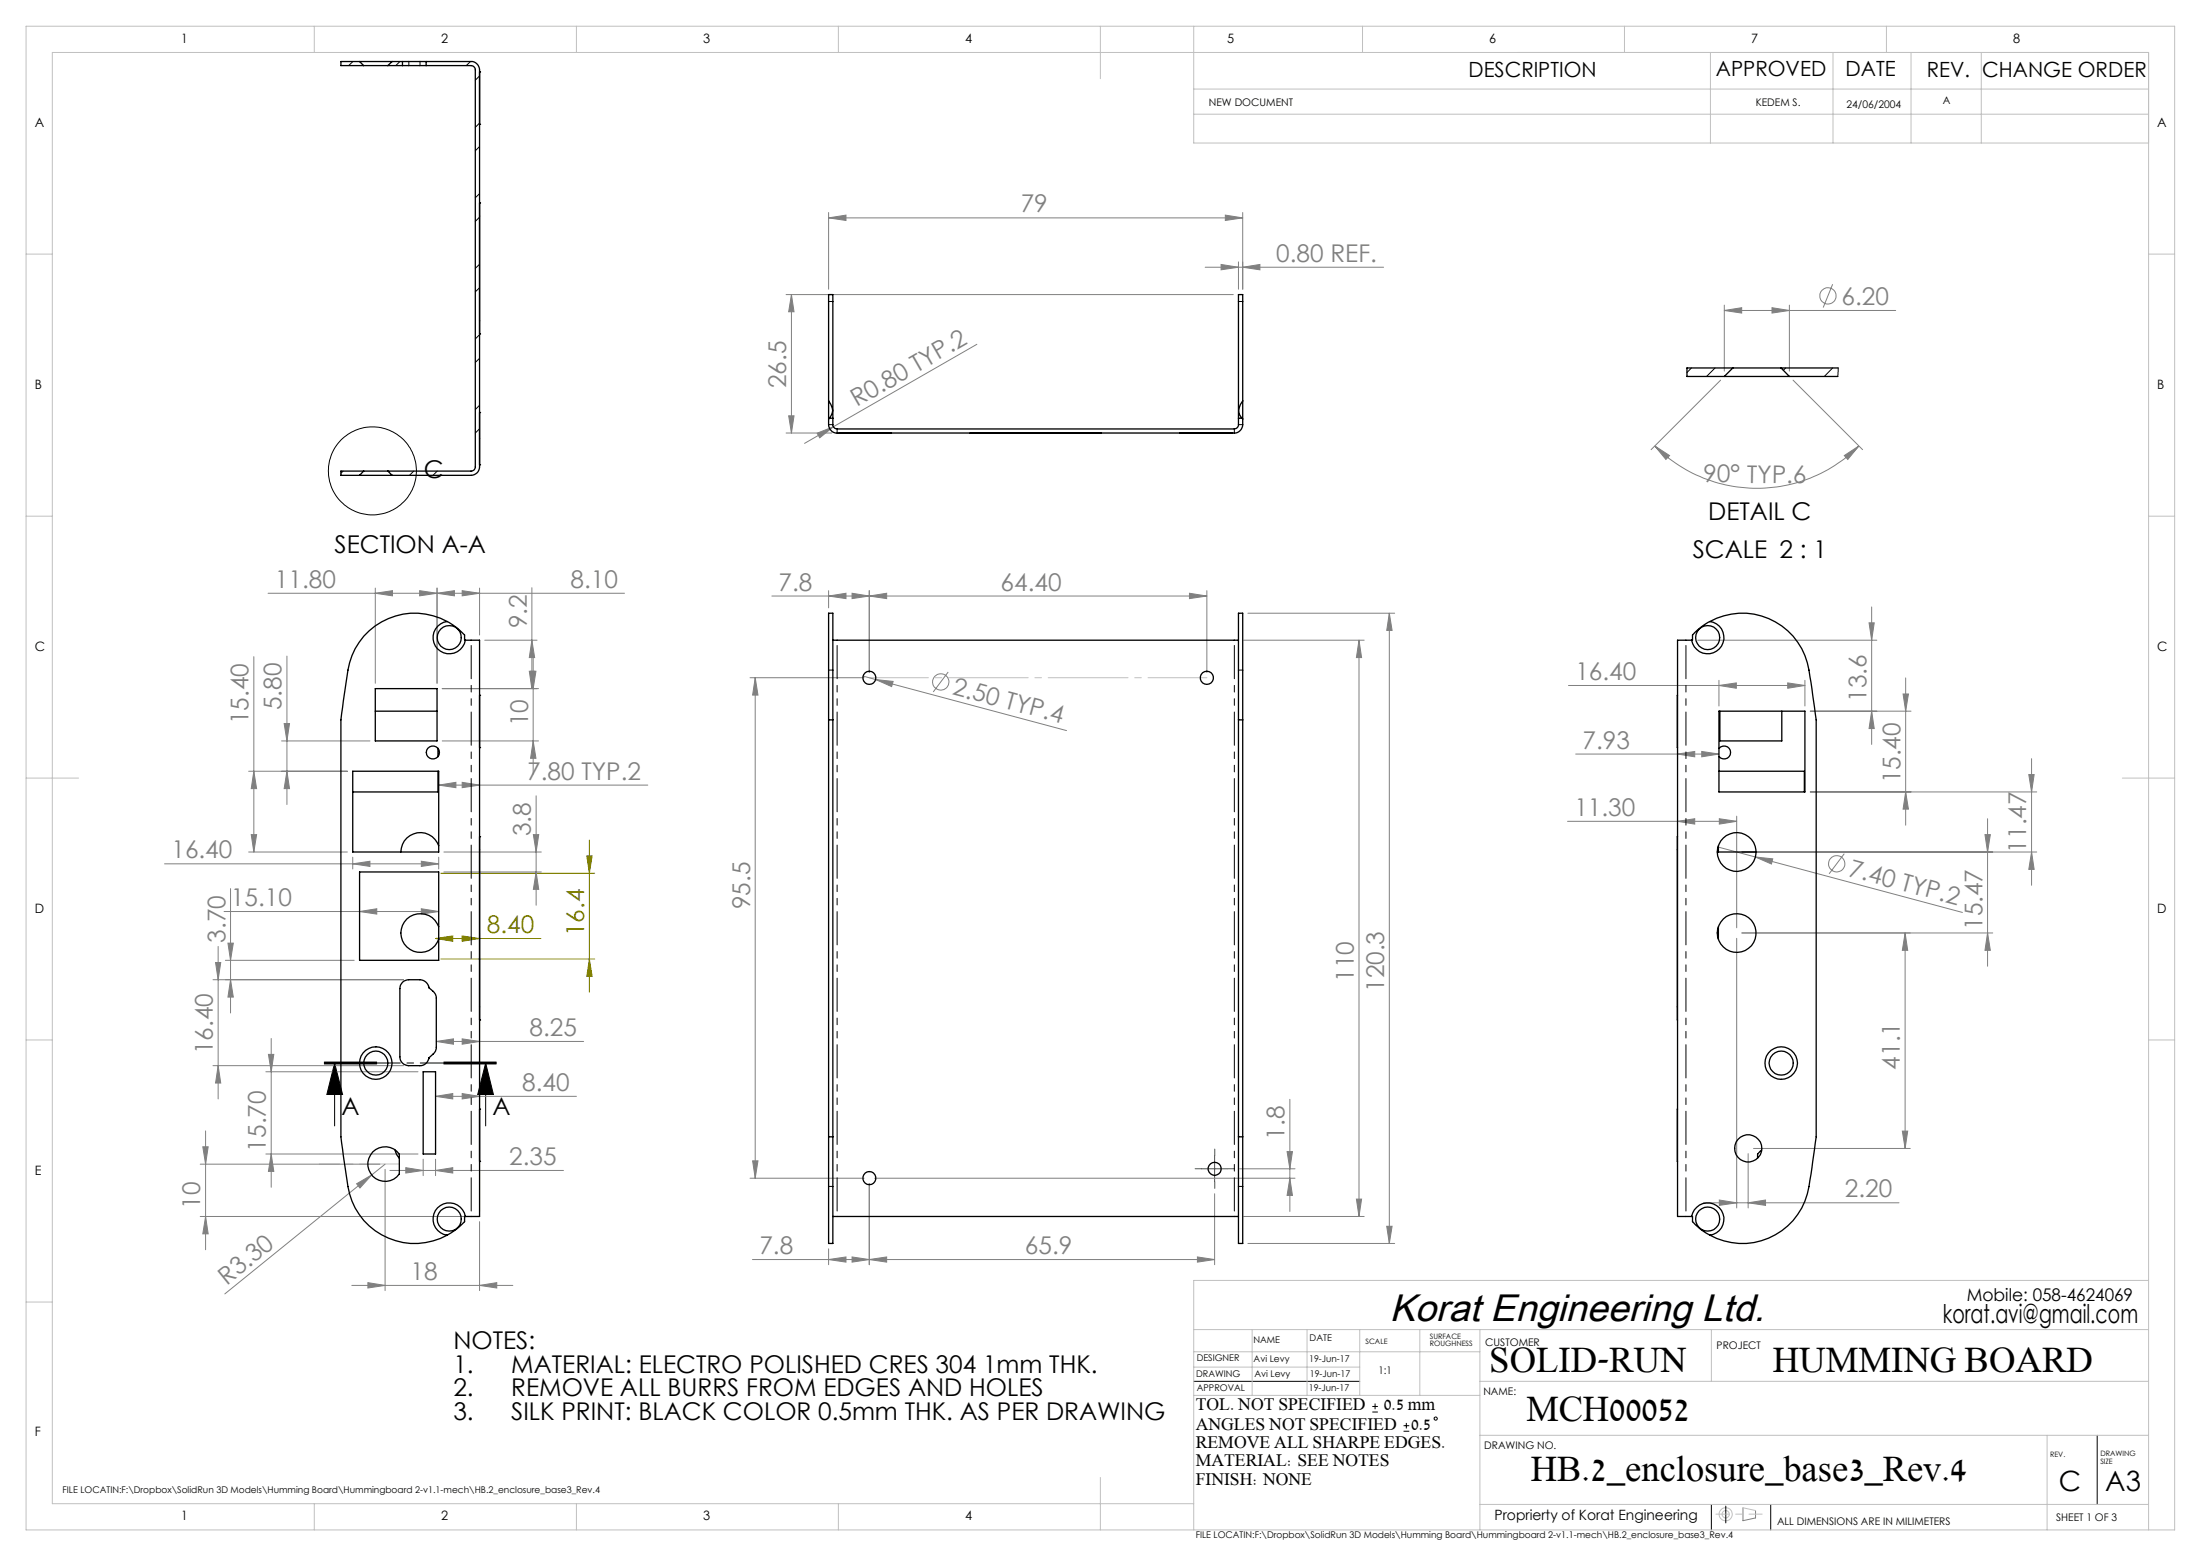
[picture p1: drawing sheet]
<svg xmlns="http://www.w3.org/2000/svg" width="420mm" height="297mm" viewBox="0 0 420 297" stroke-linecap="round" stroke-linejoin="round" font-family="sans-serif">
<g fill="none" stroke="#808080" stroke-width=".19">
<path d="M150 56.2h85.3M151 56.2v26.5M151 56.2l.5 3.3h-1zM158.1 41.6l3.3-.5v1zM158.1 40.6v14.6M158.1 41.6h79M230 51h34M233 50.5l3.3 .5-3.3 .5zM233.8 41.1l3.3 .5-3.3 .5zM236.3 50v5.2M237.1 51l3.3-.5v1zM237.1 40.6v14.6"/>
<path d="M329 59.3l3.4-.6v1.1zM329 58.2v12.6M329 59.3h32.7M338.1 58.7l3.4 .6-3.4 .5zM341.5 58.2v12.6M349.7 54.3l-1.8 4.4M150.5 79.4h1l-.5 3.3zM186.4 65.7l-32.9 18.9M328.3 72.6l-13.2 13.2M342.2 72.6l13.2 13.2M150 82.7h8.7M155.9 82.7l3.1-1.2-2.6 2.1z"/>
<path d="M315.8 85.1l2.8 1.9-.7 .7zM315.8 85.1a27.5 27.5 0 0 0 38.9 0M351.9 87l2.8-1.9-2.1 2.6zM71.6 113.2l3.3-.5v1zM71.6 112.3v18.1M80.1 112.7l3.3 .5-3.3 .5zM83.4 113.2l3.3-.5v1zM83.4 112.3v18.1M88.2 112.7l3.3 .5-3.3 .5zM91.5 112.3v8.9M101.5 112.2v19.2M119.2 113.2h-68"/>
<path d="M147.3 113.8h83M158.1 113.8l3.3-.6v1.1zM158.1 112.7v3.3M162.6 113.2l3.3 .6-3.3 .5zM165.9 113.8l3.3-.6v1.1zM165.9 112.7v15.7M227 113.2l3.3 .6-3.3 .5zM230.3 112.7v15.7M238.1 117h28M265.1 117v120.3M265.1 117l.5 3.3h-1zM356.7 118.9h.9l-.4 3.3z"/>
<path d="M357.2 115.8v26.3M48.4 125.3v37.3M54.2 138.1h1l-.4 3.3zM54.8 125.2v28.4M84.4 131.4h18.4M92.5 122.2h10M101 128.1h1l-.5 3.3zM101.2 128.1h1.1l-.6 3.3zM101.5 122.2l.5 3.3h-1zM101.7 125.1v22.7M143.1 129.4h21.8M144.1 129.4v95.5"/>
<path d="M144.1 129.4l.5 3.3h-1zM164.7 129l2.4 .7M167.1 129.7l3.3 .4-.3 1zM167.1 129.7l36.4 9.7M180.9 128.3l-2.8 3.8M237.3 122.2h23M259.3 122.2v110M259.3 122.2l.5 3.3h-1zM299.3 130.8h45.1M320.1 123.2v21.8M324 122.2h34.1M328 130.8l3.3-.5v1.1z"/>
<path d="M328 129.9v4.9M341.1 130.3l3.3 .5-3.3 .6zM344.4 129.9v4.9M345.4 135.7h19.3M357.2 135.7l.4 3.4h-.9zM363.1 132.5h1.1l-.6 3.2zM363.6 129.4v28.1M47.4 147.2h18.9M47.9 159.3h1.1l-.6 3.3zM48.4 147.2l.6 3.3h-1.1zM53.7 141.4h16.9M54.8 147.2l.4 3.3h-1z"/>
<path d="M83.7 149.9l3.3-.6v1.1zM83.7 149.9h39.9M84.4 141.4h18.4M88.2 149.3l3.3 .6-3.3 .5zM101.7 141.4l.6 3.3h-1.1zM101.8 159.3h1l-.5 3.3zM102.3 151.9v20.9M299.1 156.8h32.3M300.7 143.9h27.3M320.1 156.8l3.3-.5v1zM320.1 143.9l3.3-.5v1.1zM324.7 143.4l3.3 .5-3.3 .6z"/>
<path d="M328.1 156.3l3.3 .5-3.3 .5zM331.4 155.8v21.3M345.4 151.2h43.3M363.6 151.2l.6 3.2h-1.1zM378.8 159.3h1l-.5 3.3zM379.3 156.3v28.1M387.1 147.8h1.1l-.5 3.4zM387.7 144.8v24.2M31.4 164.9h52.3M42.8 174h40.9M44 169.6v23.8M47.4 162.6h18.9"/>
<path d="M67.3 164.9l3.3-.5v1zM67.3 163.6v2.3M68.6 174l3.3-.5v1zM80.4 173.5l3.3 .5-3.3 .5zM80.4 164.4l3.3 .5-3.3 .5zM83.7 163.6v2.3M84.7 162.6h18.6M84.7 166.4h18.6M102.3 166.4l.5 3.4h-1zM327.8 161.7l46.7 12.5M331.4 179.1v51.5M332.4 178.1h47.9"/>
<path d="M332.4 162.6h56.3M335 163.6l3.3 .3-.3 1zM351.9 162.9l-2.9 3.9M363.5 178.1l.5 3.3h-1zM363.5 178.1v41.1M379.3 178.1l.5 3.3h-1zM387.7 162.6l.5 3.3h-1.1zM41.1 183.7h1l-.5 3.3zM41.6 180.7v29.1M43 183.3h24.6M43.5 180h1l-.5 3.3zM44 187l.5 3.3h-1z"/>
<path d="M51.8 198.2v28.4M77 187h-36.4M83.3 198.8l3.2-.5v1zM83.3 198.8h28.1M88.2 198.3l3.3 .5-3.3 .5zM38.7 218.9h1l-.5 3.3zM39.2 215.9v22.6M40.6 203.4h36.4M41.6 203.4l.5 3.3h-1zM50.7 204.6h29.1M51.2 201.3h1l-.4 3.3zM83.1 209.3l3.3-.6v1.1z"/>
<path d="M83.1 209.3h26.9M88.2 208.7l3.3 .6-3.3 .5zM245.6 219.8h1l-.5 3.3zM246.1 209.8v21.4M334.6 219.2h29.9M363 215.9h1l-.5 3.3zM38.2 232.2h50.7M38.2 222.2h34.3M39.2 232.2l.5 3.3h-1zM50.7 220.3h29.1M51.8 220.3l.4 3.3h-1zM68.1 226l2.8-1.7-2.2 2.5z"/>
<path d="M70.9 224.3l-28 22.7M73.5 223.2v23.1M73.5 222.2l-2.6 2.1M74.4 223.4h33.1M77.4 222.9l3.4 .5-3.4 .5zM80.8 221.3v3.1M83.1 223.4l3.3-.5v1zM83.1 221.3v3.1M91.5 233.2v13.1M143.1 224.9h21.8M143.6 221.6h1l-.5 3.3zM158.1 238.4v3"/>
<path d="M162.6 239.9l3.3 .5-3.3 .5zM165.9 225.9v15.5M166.9 224.9h80.2M228.5 239.9l3.3 .5-3.3 .5zM231.8 227.9v13.5M236.5 223.1h10.6M237.3 232.2h23M238.1 237.3h28M246.1 224.9l.5 3.3h-1zM258.8 228.9h1l-.5 3.3zM264.6 234.1h1l-.5 3.2zM325 229.6h37.4"/>
<path d="M328.1 229.1l3.3 .5-3.3 .5zM333.6 229.6l3.3-.5v1zM333.6 220.2v10.4M67.1 245.4h30.8M70.2 244.8l3.3 .6-3.3 .4zM91.5 245.4l3.3-.6v1zM143.6 240.4h88.2M158.1 240.4l3.3-.5v1zM165.9 240.4l3.3-.5v1zM332.6 287.8v2.5l2.4-.6v-1.4"/>
<circle cx="348.8" cy="56.5" r="1.55"/>
<circle cx="179.5" cy="130.2" r="1.56"/>
<circle cx="350.5" cy="164.9" r="1.55"/>
</g>
<g fill="none" stroke="#000" stroke-width=".19">
<path d="M61.9 203.1h10zM61.9 202.9h10M61.9 202.7h10M63.9 202.9l1.5 6h-3zM63.9 202.9v12M84.7 202.9h10M84.7 202.7h10M84.7 203.1h10M92.7 202.9l1.5 6h-3zM92.7 202.9v12M227.8 263.7h31.7M261.9 269.5h1"/>
<path d="M261.9 268.5h1M262.4 267.9v1.1M267.8 273.2h1.1M267.8 272.1h1.1M268.4 271.6v1.1M400.2 274v13.2M326.6 287.2v4.8M329.3 287.5v3.2M337.9 287.2v4.8"/>
<circle cx="71.1" cy="89.9" r="8.4"/>
<circle cx="274" cy="270.8" r=".31"/>
</g>
<g fill="none" stroke="#c0c0c0" stroke-width=".19">
<path d="M5 5h410v287h-410zM60 5v5M110 5v5M160 5v5M210 5v10M227.8 5v22.3h182.2M227.8 17h182.2M260 5v5M310 5v5M326.4 10v17.3M349.8 10v17.3M360 5v5"/>
<path d="M364.7 10v17.3M378.1 10v17.3M227.8 21.8h182.2M5 48.5h5M410 48.5h5M5 98.5h5M410 98.5h5M5 148.5h10M405 148.5h10M5 198.5h5M410 198.5h5M5 248.5h5"/>
<path d="M227.8 253.8h182.2M227.8 258h54.6M238.9 253.8v12.5M249.4 253.8v12.5M259.5 253.8v12.5M270.9 253.8v12.5M282.4 253.8v38.2M326.6 253.8v9.9M410 244.4h-182.2v47.6M227.8 260.9h31.7M227.8 266.3h54.6M282.4 263.7h127.6"/>
<path d="M282.4 274h127.6M390.6 274v18M60 287v5M110 287v5M160 287v5M210 282v10M227.8 287h-217.8v-277h400v282M282.4 287.2h127.6M332.6 287.8l2.4 .5"/>
<circle cx="329.3" cy="289" r="1.24"/>
<circle cx="329.3" cy="289" r=".69"/>
</g>
<path d="M83.1 179.1l3.3-.5v1.1zM83.1 179.1h20.1M84.1 166.7h29.4M88.2 178.6l3.3 .5-3.3 .6zM91.5 178.1v53.1M112 163.4h1l-.5 3.3zM112.5 160.3v29.1M84.1 183.1h29.4M112.5 183.1l.5 3.3h-1z" fill="none" stroke="#808000" stroke-width=".19"/>
<path d="M94.7 202.9h-32.8" fill="none" stroke="#000" stroke-width=".19" stroke-dasharray="6.3 1.3 1.3 1.3" stroke-dashoffset="2"/>
<path d="M229.3 223.1h-1.2M231.8 220.6v-1.3M231.8 225.6v1.2M234.3 223.1h1.3" fill="none" stroke="#009d4f" stroke-width=".19" stroke-dasharray="15.2 1.3 1.3 1.3"/>
<path d="M229.3 223.1h5M231.8 220.6v5" fill="none" stroke="#009d4f" stroke-width=".19"/>
<path d="M327.4 289h8.9" fill="none" stroke="#c0c0c0" stroke-width=".19" stroke-dasharray="15.2 1.3 1.3 1.3" stroke-dashoffset="12.7"/>
<path d="M76.2 222.2h-15.3" fill="none" stroke="#c0c0c0" stroke-width=".19" stroke-dasharray="15.2 1.3 1.3 1.3" stroke-dashoffset="7.7"/>
<path d="M165.9 129.4h64.4" fill="none" stroke="#c0c0c0" stroke-width=".19" stroke-dasharray="15.2 1.3 1.3 1.3" stroke-dashoffset="4"/>
<path d="M92.7 202.9l1.5 6h-3zM63.9 202.9l1.5 6h-3z" fill="#000"/>
<g fill="#808000">
<path d="M88.2 178.6l3.3 .5-3.3 .6zM83.1 179.1l3.3-.5v1.1z"/>
<path d="M112.5 183.1l.5 3.3h-1zM112 163.4h1l-.5 3.3z"/>
</g>
<g fill="#808080">
<path d="M155.9 82.7l3.1-1.2-2.6 2.1z"/>
<path d="M68.1 226l2.8-1.7-2.2 2.5z"/>
<path d="M167.1 129.7l3.3 .4-.3 1z"/>
<path d="M335 163.6l3.3 .3-.3 1z"/>
<path d="M237.1 51l3.3-.5v1zM233 50.5l3.3 .5-3.3 .5zM341.1 130.3l3.3 .5-3.3 .6zM328 130.8l3.3-.5v1.1zM328.1 156.3l3.3 .5-3.3 .5zM320.1 156.8l3.3-.5v1z"/>
<path d="M162.6 239.9l3.3 .5-3.3 .5zM158.1 240.4l3.3-.5v1zM162.6 113.2l3.3 .6-3.3 .5zM158.1 113.8l3.3-.6v1.1zM333.6 229.6l3.3-.5v1zM328.1 229.1l3.3 .5-3.3 .5z"/>
<path d="M165.9 240.4l3.3-.5v1zM228.5 239.9l3.3 .5-3.3 .5zM165.9 113.8l3.3-.6v1.1zM227 113.2l3.3 .6-3.3 .5z"/>
<path d="M329 59.3l3.4-.6v1.1zM338.1 58.7l3.4 .6-3.4 .5z"/>
<path d="M83.3 198.8l3.2-.5v1zM88.2 198.3l3.3 .5-3.3 .5zM83.7 149.9l3.3-.6v1.1zM88.2 149.3l3.3 .6-3.3 .5z"/>
<path d="M68.6 174l3.3-.5v1zM80.4 173.5l3.3 .5-3.3 .5zM77.4 222.9l3.4 .5-3.4 .5zM83.1 223.4l3.3-.5v1z"/>
<path d="M80.1 112.7l3.3 .5-3.3 .5zM71.6 113.2l3.3-.5v1z"/>
<path d="M88.2 208.7l3.3 .6-3.3 .5zM83.1 209.3l3.3-.6v1.1zM91.5 245.4l3.3-.6v1zM70.2 244.8l3.3 .6-3.3 .4z"/>
<path d="M233.8 41.1l3.3 .5-3.3 .5zM158.1 41.6l3.3-.5v1zM80.4 164.4l3.3 .5-3.3 .5zM67.3 164.9l3.3-.5v1zM88.2 112.7l3.3 .5-3.3 .5zM83.4 113.2l3.3-.5v1z"/>
<path d="M246.1 224.9l.5 3.3h-1zM245.6 219.8h1l-.5 3.3zM363 215.9h1l-.5 3.3zM363.5 178.1l.5 3.3h-1z"/>
<path d="M356.7 118.9h.9l-.4 3.3zM357.2 135.7l.4 3.4h-.9zM363.1 132.5h1.1l-.6 3.2zM363.6 151.2l.6 3.2h-1.1zM387.1 147.8h1.1l-.5 3.4zM387.7 162.6l.5 3.3h-1.1zM378.8 159.3h1l-.5 3.3zM379.3 178.1l.5 3.3h-1zM101.5 122.2l.5 3.3h-1zM101 128.1h1l-.5 3.3zM102.3 166.4l.5 3.4h-1zM101.8 159.3h1l-.5 3.3z"/>
<path d="M151 56.2l.5 3.3h-1zM150.5 79.4h1l-.5 3.3zM259.3 122.2l.5 3.3h-1zM258.8 228.9h1l-.5 3.3zM144.1 129.4l.5 3.3h-1zM143.6 221.6h1l-.5 3.3zM265.1 117l.5 3.3h-1zM264.6 234.1h1l-.5 3.2zM38.7 218.9h1l-.5 3.3zM39.2 232.2l.5 3.3h-1z"/>
<path d="M101.2 128.1h1.1l-.6 3.3zM101.7 141.4l.6 3.3h-1.1z"/>
<path d="M54.2 138.1h1l-.4 3.3zM54.8 147.2l.4 3.3h-1zM48.4 147.2l.6 3.3h-1.1zM47.9 159.3h1.1l-.6 3.3zM43.5 180h1l-.5 3.3zM44 187l.5 3.3h-1zM51.2 201.3h1l-.4 3.3zM51.8 220.3l.4 3.3h-1z"/>
<path d="M41.1 183.7h1l-.5 3.3zM41.6 203.4l.5 3.3h-1z"/>
<path d="M315.8 85.1l2.8 1.9-.7 .7zM351.9 87l2.8-1.9-2.1 2.6z"/>
<path d="M320.1 143.9l3.3-.5v1.1zM324.7 143.4l3.3 .5-3.3 .6z"/>
</g>
<g fill="none" stroke="#000" stroke-width=".25">
<path d="M68.6 11.7h6.2M68.6 11.7h-3.5v.8h4.3M68.6 11.7l.8 .8M69.4 12.5h4.6M74 12.5h2.8M74.8 11.7h2M74.8 11.7l-.8 .8M76.8 12.5h4.5M76.8 11.7h4.5M76.8 11.7v.8M81.3 11.7h8.6a1.63 1.63 0 0 1 1.6 1.6v75.8a1.63 1.63 0 0 1-1.6 1.6h-15.1M81.3 12.5h8.6a.85 .85 0 0 1 .8 .8v75.8a.78 .78 0 0 1-.8 .8h-15.9"/>
<path d="M81.3 11.7v.8M91.5 13.7h.1M91.5 13.7v10M91.5 23.7h.1M91.5 38.7h.1M91.5 38.7v2.5M91.5 78.7h.1M91.5 61.2v2.5M91.5 63.7h.1M91.5 78.7v10M158.1 76.5a2.3 2.3 0 0 1 .2 3.3M158.1 76.5v-20.3h.8v23.6"/>
<path d="M158.1 76.5v3.5M158.1 80a2.42 2.42 0 0 0 .5 2.2l.8 .5h76.1a1.63 1.63 0 0 0 1.6-1.6v-1.1M158.3 79.8l-.2 .2M158.3 79.8h.6M158.9 79.8v1.3a.85 .85 0 0 0 .8 .8h75.8a.85 .85 0 0 0 .8-.8v-1.3M237 79.8l.1 .2M237.1 76.5a2.35 2.35 0 0 0-.1 3.3h-.7M237.1 76.5v-20.3h-.8v23.6M237.1 76.5v3.5M329 71.9h12.5M330.7 70.2h9.2M330.7 70.2h-8.8v1.7h7.1"/>
<path d="M330.7 70.2l-1.7 1.7M339.9 70.2l1.6 1.7M339.9 70.2h10.9M341.5 71.9h9.2M68.6 90.7h6.2M69.4 89.9h4.6M69.4 89.9h-4.3v.8h3.5M69.4 89.9l-.8 .8M74 89.9l.8 .8M91.5 88.7h.1M160.1 82.7h10M160.1 82.7h.1"/>
<path d="M170.1 82.7h.1M185.1 82.7h2.5M185.1 82.7h.1M207.6 82.7h2.5M210.1 82.7h.1M225.1 82.7h10M225.1 82.7h.1M235.1 82.7h.1M85.3 118.6a10.4 10.4 0 0 1 3.4 2.8v.8h.1M85.3 118.6a3.1 3.1 0 0 0-2.7 3.2 3.1 3.1 0 0 0 2.9 3 3.1 3.1 0 0 0 3.3-2.6M85.3 118.6a13 13 0 0 0-19.1 10.5l-1.1 8.3v79.6l.9 7.1a14.2 14.2 0 0 0 4.4 9.9 12.8 12.8 0 0 0 14.9 1.8M326.3 118.6a9.4 9.4 0 0 0-3.3 2.8v.8h-.2"/>
<path d="M326.3 118.6a3.1 3.1 0 0 1 2.6 3.2 3.1 3.1 0 0 1-2.9 3 3.1 3.1 0 0 1-3.2-2.6M326.3 118.6a12.9 12.9 0 0 1 19.1 10.5l1.2 8.3v79.6l-1 7.1a15.7 15.7 0 0 1-3.4 8.9 12.8 12.8 0 0 1-15.9 2.8M71.6 135.7h11.8M71.6 131.4h11.8v10h-11.8zM88.8 122.2h2.7v110h-2.7M91.5 132.7h.1M91.5 132.7v10M158.1 137.4v-20.4h.8v20.4M158.1 137.4v79.6M158.1 137.4h.8M158.9 122.2h77.4M158.9 137.4v79.6"/>
<path d="M236.3 137.4v-20.4h.8v20.4M236.3 137.4v79.6M236.3 137.4h.8M237.1 137.4v79.6M320.1 132.7v10M322.8 122.2h-2.7v110h2.7M328 135.7h16.4v15.5h-16.4zM328.2 135.7v5.7h11.8v-5.7M67.3 147.2h16.4v15.4h-16.4zM83.6 147.2v4h-16.3M83.6 142.8v1.6M91.5 142.7h.1"/>
<path d="M91.5 159.7h.1M91.5 159.7v2.5M320.1 159.7v35M328 142.8a1.25 1.25 0 0 1 1.8-.1 1.25 1.25 0 0 1 0 1.8 1.25 1.25 0 0 1-1.8-.1M328 147.2h16.3v4M68.6 166.4h15.1v16.9h-15.1zM83.7 161.4a3.7 3.7 0 0 0-4.1-2.4 3.7 3.7 0 0 0-3.1 3.6M83.7 176.9a3.7 3.7 0 0 0-5.7-1.8 3.7 3.7 0 0 0 0 6 3.7 3.7 0 0 0 5.7-1.8M327.9 161.4v1.2h7.2M327.9 176.9v2.4M76.8 187.5l.9-.5h2.4a1.87 1.87 0 0 1 1.8 1.6l.8 .6a1.63 1.63 0 0 1 .6 1.3v9.4a1.51 1.51 0 0 1-.6 1.3l-.8 .7a1.83 1.83 0 0 1-1.8 1.5h-2.1a1.69 1.69 0 0 1-1.7-1.7v-13a1.53 1.53 0 0 1 .5-1.2zM91.5 192.2v2.5"/>
<path d="M91.5 194.7h.1M71.1 219.9a3.3 3.3 0 0 1 5.1 .4v3.8a3.3 3.3 0 0 1-4.8 .6 3.3 3.3 0 0 1-.3-4.8zM75.4 219.5l.3 .9 .5 .7M80.8 204.6h2.3v15.7h-2.3zM91.5 211.7h.1M91.5 211.7v10M158.1 217v20.3h.8v-20.3M158.1 217h.8M236.3 217v20.3h.8v-20.3M236.3 217h.8M320.1 211.7v10M336.2 219.5l-.8 .8v.8"/>
<path d="M88.8 232.2h-.1v1l-1.5 1.4-1.9 1.2M88.8 232.2a3.1 3.1 0 0 0-3.3-2.6 3.1 3.1 0 0 0-2.9 3 3.1 3.1 0 0 0 2.7 3.2M91.5 221.7h.1M158.9 232.2h77.4M322.8 232.2l.2 .1a1.76 1.76 0 0 0 1 1.9l2.3 1.6M322.8 232.2a3.1 3.1 0 0 1 3.2-2.6 3.1 3.1 0 0 1 2.9 3 3.1 3.1 0 0 1-2.6 3.2"/>
<circle cx="85.7" cy="121.7" r="2.29"/>
<circle cx="165.9" cy="129.4" r="1.24"/>
<circle cx="230.3" cy="129.4" r="1.25"/>
<circle cx="325.9" cy="121.7" r="2.29"/>
<circle cx="82.6" cy="143.6" r="1.24"/>
<circle cx="331.4" cy="162.6" r="3.7"/>
<circle cx="331.4" cy="178.1" r="3.7"/>
<circle cx="71.7" cy="202.9" r="3.1"/>
<circle cx="71.7" cy="202.9" r="2.3"/>
<circle cx="333.6" cy="219.2" r="2.59"/>
<circle cx="339.9" cy="202.9" r="3.1"/>
<circle cx="339.9" cy="202.9" r="2.3"/>
<circle cx="85.7" cy="232.7" r="2.29"/>
<circle cx="165.9" cy="224.9" r="1.24"/>
<circle cx="231.8" cy="223.1" r="1.24"/>
<circle cx="325.9" cy="232.7" r="2.29"/>
</g>
<g fill="none" stroke="#000" stroke-width=".19" stroke-dasharray="6.3 1.3 1.3 1.3 1.3 1.3">
<path d="M78 12.5v-.8M80.2 12.5v-.8M91.5 41.2h.1M158.9 57.5h-.8M236.3 57.5h.8M91.5 61.2h.1M158.9 81.1h-.8M159.7 81.9v.8M187.6 82.7h.1M207.6 82.7h.1M235.5 81.9v.8M236.3 81.1h.8"/>
<path d="M158.9 127.9h-.8M236.3 127.9h.8M91.5 162.2h.1M320.1 162.2h.1M91.5 192.2h.1M320.1 192.2h.1M158.9 226.5h-.8M236.3 226.5h.8"/>
</g>
<path d="M89.9 122.2v110M235.5 122.2v110M159.7 232.2v-110M321.7 232.2v-110" fill="none" stroke="#000" stroke-width=".19" stroke-dasharray="6.3 1.3 1.3 1.3 1.3 1.3" stroke-dashoffset="-1"/>
<g fill="none" stroke="#000" stroke-width=".19">
<path d="M67.3 11.7l-.8 .8M76.3 11.7l-.8 .8M89.8 11.7l-.8 .8M91.5 14.5l-.8 .8M91.5 23.5l-.8 .8M91.5 37l-.8 .7M91.5 28l-.8 .8M91.5 50.4l-.8 .8M91.5 41.4l-.8 .9M91.5 54.9l-.8 .8M91.5 63.9l-.8 .8M91.5 77.4l-.8 .8"/>
<path d="M91.5 68.4l-.8 .8M322.8 70.2l-.9 .9M327.3 70.2l-1.7 1.7M340.7 70.2l-.4 .5M349.7 70.2l-1.6 1.7M350.8 70.2l-.1 1.7M65.5 89.9l-.4 .4M79 89.9l-.9 .8M83.4 89.9l-.8 .8M91.5 81.8l-.8 .9"/>
</g>
<text font-size="7.3" x="265.2" y="252.2">Korat Engineering Ltd.</text>
<g font-size="7.1">
<text x="284.2" y="261.9">SOLID-RUN</text>
<text x="338.3" y="261.9">HUMMING BOARD</text>
<text x="291.3" y="271.2">MCH00052</text>
<text x="292.1" y="282.7">HB.2_enclosure_base3_Rev.4</text>
</g>
<g font-size="5.3">
<text x="392.9" y="284.7">C</text>
<text x="401.7" y="284.7">A3</text>
</g>
<text font-size="4.9" x="370.8" y="252.6">korat.avi@gmail.com</text>
<g font-size="4.7" fill="#808080">
<text x="194.8" y="40.5">79</text>
<text x="243.5" y="50">0.80 REF.</text>
<text x="351.4" y="58.2">6.20</text>
<text x="150" y="74.1" transform="rotate(-90 150 74.1)">26.5</text>
<text x="163.5" y="77.7" transform="rotate(-30 163.5 77.7)">R0.80 TYP.2</text>
<text x="325" y="92" transform="rotate(1 325 92)">90° TYP.6</text>
<text x="52.5" y="112.2">11.80</text>
<text x="108.9" y="112.2">8.10</text>
<text x="148.6" y="112.7">7.8</text>
<text x="190.9" y="112.7">64.40</text>
<text x="100.5" y="119.9" transform="rotate(-90 100.5 119.9)">9.2</text>
<text x="300.6" y="129.8">16.40</text>
<text x="53.7" y="135.5" transform="rotate(-90 53.7 135.5)">5.80</text>
<text x="181.6" y="132.5" transform="rotate(15 181.6 132.5)">2.50 TYP.4</text>
<text x="356.2" y="133.9" transform="rotate(-90 356.2 133.9)">13.6</text>
<text x="47.4" y="138.2" transform="rotate(-90 47.4 138.2)">15.40</text>
<text x="100.8" y="138.6" transform="rotate(-90 100.8 138.6)">10</text>
<text x="302" y="142.9">7.93</text>
<text x="100.6" y="148.8">7.80 TYP.2</text>
<text x="362.7" y="149.5" transform="rotate(-90 362.7 149.5)">15.40</text>
<text x="300.4" y="155.8">11.30</text>
<text x="101.3" y="159.6" transform="rotate(-90 101.3 159.6)">3.8</text>
<text x="32.7" y="163.9">16.40</text>
<text x="352.5" y="167.2" transform="rotate(15 352.5 167.2)">7.40 TYP.2</text>
<text x="386.7" y="162.7" transform="rotate(-90 386.7 162.7)">11.47</text>
<text x="44.1" y="172.9">15.10</text>
<text x="143.1" y="173.5" transform="rotate(-90 143.1 173.5)">95.5</text>
<text x="43" y="179.9" transform="rotate(-90 43 179.9)">3.70</text>
<text x="378.3" y="177.5" transform="rotate(-90 378.3 177.5)">15.47</text>
<text x="258.3" y="187.4" transform="rotate(-90 258.3 187.4)">110</text>
<text x="264.1" y="189.3" transform="rotate(-90 264.1 189.3)">120.3</text>
<text x="101.1" y="197.8">8.25</text>
<text x="40.6" y="201.2" transform="rotate(-90 40.6 201.2)">16.40</text>
<text x="99.7" y="208.2">8.40</text>
<text x="362.5" y="204.2" transform="rotate(-90 362.5 204.2)">41.1</text>
<text x="50.7" y="219.8" transform="rotate(-90 50.7 219.8)">15.70</text>
<text x="245.1" y="217.6" transform="rotate(-90 245.1 217.6)">1.8</text>
<text x="97.2" y="222.4">2.35</text>
<text x="38.2" y="230.7" transform="rotate(-90 38.2 230.7)">10</text>
<text x="352" y="228.5">2.20</text>
<text x="144.9" y="239.4">7.8</text>
<text x="195.6" y="239.4">65.9</text>
<text x="43.3" y="245.4" transform="rotate(-39 43.3 245.4)">R3.30</text>
<text x="78.3" y="244.3">18</text>
</g>
<g font-size="4.7">
<text x="80.9" y="91.1">C</text>
<text x="326" y="99.2">DETAIL C</text>
<text x="63.8" y="105.6">SECTION A-A</text>
<text x="323" y="106.6">SCALE 2 : 1</text>
<text x="65.1" y="212.8">A</text>
<text x="94" y="212.8">A</text>
<text x="86.5" y="257.5">NOTES:</text>
<text x="86.5" y="262">1.</text>
<text x="97.6" y="262">MATERIAL: ELECTRO POLISHED CRES 304 1mm THK.</text>
<text x="86.5" y="266.5">2.</text>
<text x="97.6" y="266.5">REMOVE ALL BURRS FROM EDGES AND HOLES</text>
<text x="86.5" y="271.1">3.</text>
<text x="97.6" y="271.1">SILK PRINT: BLACK COLOR 0.5mm THK. AS PER DRAWING</text>
</g>
<g font-size="4.7" fill="#808000">
<text x="92.9" y="178.1">8.40</text>
<text x="111.5" y="178.7" transform="rotate(-90 111.5 178.7)">16.4</text>
</g>
<g font-size="4">
<text x="280.2" y="14.8">DESCRIPTION</text>
<text x="327.4" y="14.6">APPROVED</text>
<text x="352.2" y="14.6">DATE</text>
<text x="367.7" y="14.6">REV.</text>
<text x="378.3" y="14.8">CHANGE ORDER</text>
</g>
<g font-size="3.4">
<text x="228.2" y="269.2">TOL. NOT SPECIFIED</text>
<text x="264.1" y="269.2">0.5 mm</text>
<text x="228.2" y="272.9">ANGLES NOT SPECIFIED</text>
<text x="269.3" y="272.9">0.5</text>
<text x="228.2" y="276.4">REMOVE ALL SHARPE EDGES.</text>
<text x="228.2" y="279.9">MATERIAL: SEE NOTES</text>
<text x="228.2" y="283.4">FINISH: NONE</text>
</g>
<text font-size="3.3" x="375.3" y="248.3">Mobile: 058-4624069</text>
<text font-size="2.7" x="285.2" y="290.2">Proprierty of Korat Engineering</text>
<g font-size="2.5">
<text x="34.6" y="8.2">1</text>
<text x="84.2" y="8.2">2</text>
<text x="134.2" y="8.2">3</text>
<text x="184.2" y="8.2">4</text>
<text x="234.2" y="8.2">5</text>
<text x="284.2" y="8.2">6</text>
<text x="334.2" y="8.2">7</text>
<text x="384.2" y="8.2">8</text>
<text x="6.7" y="24.2">A</text>
<text x="411.7" y="24.2">A</text>
<text x="6.7" y="74.2">B</text>
<text x="411.7" y="74.2">B</text>
<text x="6.7" y="124.2">C</text>
<text x="411.7" y="124.2">C</text>
<text x="6.7" y="174.2">D</text>
<text x="411.7" y="174.2">D</text>
<text x="6.7" y="224.2">E</text>
<text x="6.7" y="274.2">F</text>
<text x="34.6" y="290.2">1</text>
<text x="84.2" y="290.2">2</text>
<text x="134.2" y="290.2">3</text>
<text x="184.2" y="290.2">4</text>
</g>
<g font-size="2">
<text x="230.7" y="20.3">NEW DOCUMENT</text>
<text x="335" y="20.2">KEDEM S.</text>
<text x="352.3" y="20.6">24/06/2004</text>
<text x="370.7" y="19.9">A</text>
<text x="283.4" y="256.9">CUSTOMER</text>
<text x="327.6" y="257.5">PROJECT</text>
<text x="263.1" y="262.3">1:1</text>
<text x="283.1" y="266.3">NAME:</text>
<text x="283.2" y="276.6">DRAWING NO.</text>
<text x="339.1" y="291">ALL DIMENSIONS ARE IN MILIMETERS</text>
<text x="392.4" y="290.3">SHEET 1 OF 3</text>
</g>
<g font-size="1.8">
<text x="239.2" y="256.3">NAME</text>
<text x="249.9" y="256.1">DATE</text>
<text x="228.3" y="262.8">DRAWING</text>
<text x="228.4" y="259.9">DESIGNER</text>
<text x="239.2" y="260">Avi Levy</text>
<text x="239.4" y="262.8">Avi Levy</text>
<text x="249.8" y="260.1">19-Jun-17</text>
<text x="249.9" y="262.8">19-Jun-17</text>
<text x="228.4" y="265.5">APPROVAL</text>
<text x="249.7" y="265.5">19-Jun-17</text>
<text x="11.9" y="285.1">FILE LOCATIN:F:\Dropbox\SolidRun 3D Models\Humming Board\Hummingboard 2-v1.1-mech\HB.2_enclosure_base3_Rev.4</text>
<text x="228.2" y="293.5">FILE LOCATIN:F:\Dropbox\SolidRun 3D Models\Humming Board\Hummingboard 2-v1.1-mech\HB.2_enclosure_base3_Rev.4</text>
</g>
<g font-size="1.4">
<text x="260.6" y="256.5">SCALE</text>
<text x="272.8" y="255.5">SURFACE</text>
<text x="272.8" y="256.9">ROUGHNESS</text>
<text x="391.2" y="278.1">REV.</text>
<text x="400.8" y="278">DRAWING</text>
<text x="400.8" y="279.4">SIZE</text>
</g>
</svg>
